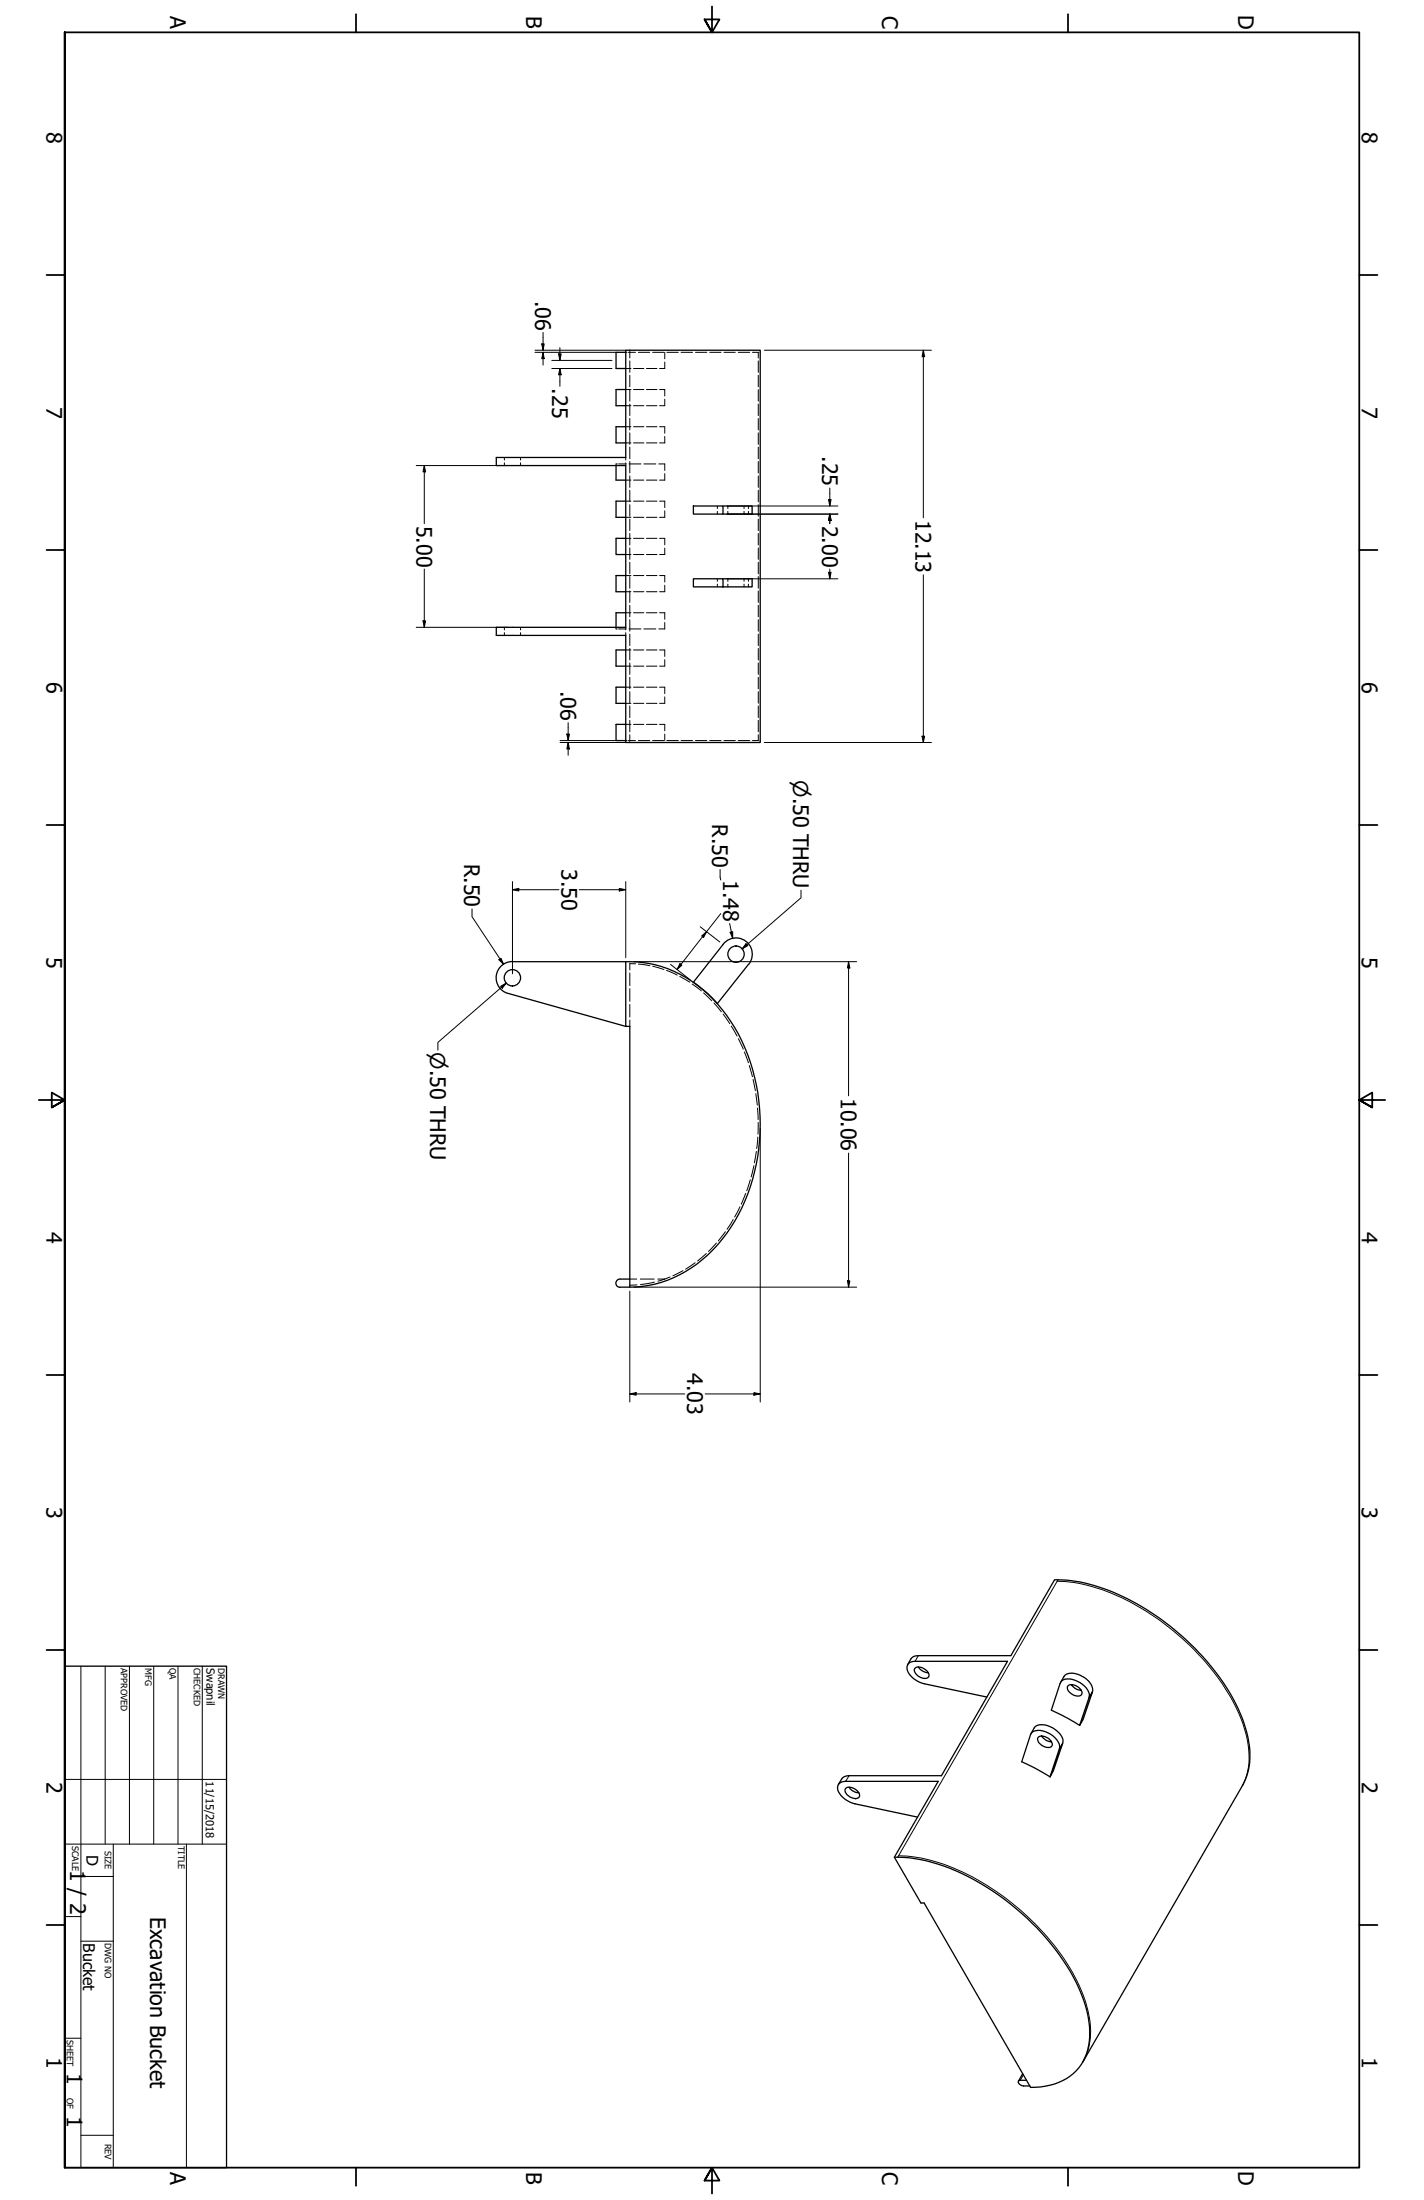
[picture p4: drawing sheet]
<svg xmlns="http://www.w3.org/2000/svg" width="559mm" height="864mm" viewBox="0 0 559 864" stroke-linecap="round" stroke-linejoin="round" font-family="sans-serif">
<!-- layer: Hidden (ANSI) -->
<g fill="none" stroke="#000" stroke-width=".39">
<path d="M245.6 138.3h.5M246.6 138.3h2.8M247.1 137.5v.2M247.1 138v2.5M250.5 138.3h4.5M256.1 138.3h4.4M260.9 138.3v2.5M261.7 138.3h4.5M267.3 138.3h4.5M272.9 138.3h4.5M278.5 138.3h4.5M284.1 138.3h4.4"/>
<path d="M289.7 138.3h4.5M295.3 138.3h2.3v2.2M245.6 144.7h2M245.6 152.9h2M245.6 159.3h2M247.1 141.7v4.5M247.1 147.3v4.5M247.1 153v4.5M247.1 158.6v4.5M248.6 144.7h4.1M248.6 152.9h4.1M248.6 159.3h4.1"/>
<path d="M253.7 144.7h4.1M253.7 152.9h4.1M253.7 159.3h4.1M258.8 152.9h2.1v2.5M260.9 142.1v2.6h-2.1M260.9 156.7v2.6h-2.1M297.6 141.7v4.5M297.6 147.3v4.5M297.6 153v4.5M297.6 158.6v4.5M197.9 179.6v1M204.3 179.6v1"/>
<path d="M245.6 167.5h2M245.6 173.9h2M245.6 179.6v1M247.1 164.3v4.5M247.1 169.9v4.5M247.1 175.5v4.6M248.6 167.5h4.1M248.6 173.9h4.1M253.7 167.5h4.1M253.7 173.9h4.1M258.8 167.5h2.1v2.6M260.9 171.3v2.6h-2.1"/>
<path d="M297.6 164.3v4.5M297.6 169.9v4.5M297.6 175.5v4.6M197.9 181.7v1.1M204.3 181.7v1.1M241.7 182.5v.3M242.3 182.1l-.6 .2M242.8 182.1h2.9M245.6 188.5h2M245.6 196.7h2M245.6 181.7v1.1M246.8 182.1h4.7"/>
<path d="M247.1 181.2v4.5M247.1 186.8v4.5M247.1 192.5v4.5M247.1 198.1v4.5M248.6 188.5h4.1M248.6 196.7h4.1M252.7 182.1h4.7M253.7 188.5h4.1M253.7 196.7h4.1M258.5 182.1h2.4v2.6M258.8 196.7h2.1v2.6M260.9 185.9v2.6h-2.1"/>
<path d="M281.5 198.6v1M285.6 198.6v1M292 198.6v1M293.7 198.6v1M297.6 181.2v4.5M297.6 186.8v4.5M297.6 192.5v4.5M297.6 198.1v4.5M245.6 203.1h2M245.6 211.3h2M245.6 217.7h2M247.1 203.8v4.5"/>
<path d="M247.1 209.4v4.5M247.1 215.1v4.5M248.6 203.1h4.1M248.6 211.3h4.1M248.6 217.7h4.1M253.7 203.1h4.1M253.7 211.3h4.1M253.7 217.7h4.1M258.8 211.3h2.1v2.6M260.9 200.5v2.6h-2.1M260.9 215.1v2.6h-2.1M281.5 200.7v1.1"/>
<path d="M285.6 200.7v1.1M292 200.7v1.1M293.7 200.7v1.1M297.6 203.8v4.5M297.6 209.4v4.5M297.6 215.1v4.5M245.6 225.9h2M245.6 232.3h2M247.1 220.7v4.5M247.1 226.3v4.6M247.1 232v4.5M247.1 237.6v4.5"/>
<path d="M248.6 225.9h4.1M248.6 232.3h4.1M253.7 225.9h4.1M253.7 232.3h4.1M258.8 225.9h2.1v2.6M260.9 229.7v2.6h-2.1M281.5 227.2v1M281.5 229.3v1.1M285.6 227.2v1M285.6 229.3v1.1M292 227.2v1M292 229.3v1.1"/>
<path d="M293.7 227.2v1M293.7 229.3v1.1M297.6 220.7v4.5M297.6 226.3v4.6M297.6 232v4.5M297.6 237.6v4.5M197.9 246.3v1M197.9 248.3v1.1M204.3 246.3v1M204.3 248.3v1.1M241.7 246.3v.1M241.7 246.6v.3h.6"/>
<path d="M242.8 246.9h2.9M245.6 255.1h2M245.6 240.5h2M245.6 246.3v1M245.6 248.3v1.1M246.8 246.9h4.7M247.1 243.3v4.5M247.1 248.9v4.5M247.1 254.6v4.5M248.6 255.1h4.1M248.6 240.5h4.1M252.7 246.9h4.7"/>
<path d="M253.7 255.1h4.1M253.7 240.5h4.1M258.8 240.5h2.1v2.6M258.8 255.1h2.1v2.6M260.9 244.3v2.6h-2.4M260.9 259v2.5h-2.1M297.6 243.3v4.5M297.6 248.9v4.5M297.6 254.6v4.5M245.6 269.7h2M245.6 276.1h2M245.6 261.5h2"/>
<path d="M247.1 260.2v4.5M247.1 265.9v4.5M247.1 271.5v4.5M247.1 277.1v4.6M248.6 269.7h4.1M248.6 276.1h4.1M248.6 261.5h4.1M253.7 269.7h4.1M253.7 276.1h4.1M253.7 261.5h4.1M258.8 269.7h2.1v2.6M260.9 273.6v2.5h-2.1"/>
<path d="M297.6 260.2v4.5M297.6 265.9v4.5M297.6 271.5v4.5M297.6 277.1v4.6M245.6 290.7h.5M245.6 284.4h2M246.6 290.7h.5v.3M247.1 282.8v4.5M247.1 288.4v2.3h2.3M247.1 291.2v.3M248.6 284.4h4.1M250.5 290.7h4.5"/>
<path d="M253.7 284.4h4.1M256.1 290.7h4.4M258.8 284.4h2.1v2.5M260.9 288.2v2.5M261.7 290.7h4.5M267.3 290.7h4.5M272.9 290.7h4.5M278.5 290.7h4.5M284.1 290.7h4.4M289.7 290.7h4.5M297.6 288.4v2.3h-2.3M297.6 282.8v4.5"/>
<path d="M249.4 378.3h-2.3v2.4M250.5 378.5l4.5 .6M256.2 379.3l4.3 1.3M247.1 382v4.9M247.1 388.1v5M247.1 394.3v4.9M261.6 380.9l4.1 1.9M266.8 383.3l3.9 2.3M271.6 386.3l3.6 2.7M276.1 389.8l3.2 3.1M280.2 393.7l2.9 3.5M283.8 398.1l2.6 3.7"/>
<path d="M247.1 400.4v2.5M287 402.8l2.2 3.9M289.8 407.7l1.9 4.2M292.1 412.9l1.6 4.3M294 418.3l1.3 4.4M295.5 423.7l.9 4.5M296.6 429.3l.6 4.5M297.2 435l.3 4.5M295.8 457.6l-1 4.4M296.8 452l-.8 4.4M297.4 446.3l-.5 4.5M297.5 440.6l-.1 4.6"/>
<path d="M287.7 478.7l-2.4 3.8M290.4 473.7l-2.1 4M292.7 468.5l-1.8 4.2M294.4 463.1l-1.3 4.3M268 498.8l-4 2M272.8 495.7l-3.8 2.5M277.2 492.1l-3.5 2.9M281.1 487.9l-3.1 3.3M284.7 483.5l-2.8 3.6M247.1 502.1h2.8M249.9 504.4l-2.8 .1M251.3 502.1h5.4"/>
<path d="M256.8 503.3l-5.5 1M258.1 502.1h2.8M260.9 502.1l-2.7 .8M263 501.3l-2.1 .8"/>
</g>
<!-- layer: Visible (ANSI) -->
<g fill="none" stroke="#000" stroke-width=".51">
<path d="M245.6 138.3h-3.9v6.4h3.9M245.6 152.9h-3.9v6.4h3.9M194.8 179.6h50.8v-42.1h52.7v154h-52.7v-42.1h-50.8v-3.1h50.8v-63.5h-50.8zM245.6 167.5h-3.9v6.4h3.9M241.7 182.8v5.7h3.9M245.6 196.7h-3.9v6.4h3.9M272.1 198.6h11.6v3.2h-11.6zM283.7 198.6h11.4v3.2h-11.4M245.6 211.3h-3.9v6.4h3.9M245.6 225.9h-3.9v6.4h3.9M272.1 227.2h11.6v3.2h-11.6zM283.7 227.2h11.4v3.2h-11.4"/>
<path d="M245.6 255.1h-3.9v6.4h3.9M245.6 240.5h-3.9v5.8M245.6 269.7h-3.9v6.4h3.9M245.6 284.4h-3.9v6.3h3.9M201.1 377.4a6.4 6.4 0 0 0-6.3 5.6 6.4 6.4 0 0 0 4.5 7l46.3 12.9M201.1 377.5h44.5v25.4h1.5v102.4h-3.8M245.6 377.5a47.2 47.2 0 0 1 39.5 21 76.2 76.2 0 0 1 0 85.8 47.7 47.7 0 0 1-38 21M284.2 370.2a6.3 6.3 0 0 1 8.8-.4 6.3 6.3 0 0 1 .7 8.8l-12.2 15.4-3.6-3.7-5.8-4.7zM247.1 502.1h-3.8a1.62 1.62 0 0 0-1.6 1.6 1.62 1.62 0 0 0 1.6 1.6M356.2 653.5a4.6 4.6 0 0 1 2.7-3.4l37.8-.2 17.1-29.8a65.8 65.8 0 0 1 34.1 10.5 98.3 98.3 0 0 1 38.1 40.3 39.5 39.5 0 0 1 4 23.7l-1.2 3.7-1.4 2.9-62.5 108.3M359 654.9a3.9 3.9 0 0 1 5.6 2.5 1.5 1.5 0 0 1-2.3 1.4 4.1 4.1 0 0 1-3.5-3.4zM360.4 654.4l.8 1 1.2 .7 1.8 .6"/>
<path d="M387.3 666.2l-24.5-5.2a8.6 8.6 0 0 1-6.9-6.1 2.58 2.58 0 0 1 3.2-2.8h36.3l-26 44.9h-36.2l-1.5 .3a4.6 4.6 0 0 0-2.8 3.3M416.2 660.3l1.3-2.2a5 5 0 0 1 6.1-.6 6.8 6.8 0 0 1 5.1 6.6M420.4 661.3a1.44 1.44 0 0 0-1.5 .8 1.44 1.44 0 0 0 .4 1.7 3.9 3.9 0 0 0 5.1 1.4 3.4 3.4 0 0 0-3.3-3.8l-.7-.1 1.4 1.4 1.2 .6 1.3 .2M427.4 666.4a5.8 5.8 0 0 0-3.5-5.9 6.7 6.7 0 0 0-7.2-.7l-.7 1-3.4 10.5 4.5 2.2 6.6 3.8M428.7 664.1l-3.7 10.9-1.3 2.3 3.7-10.9zM404.6 680.6l1.2-2.3a4.9 4.9 0 0 1 6.1-.6 7.8 7.8 0 0 1 5.2 6l-.1 .6M408.7 681.5a1.44 1.44 0 0 0-1.5 .8 1.44 1.44 0 0 0 .4 1.7 4 4 0 0 0 5.1 1.4 3.1 3.1 0 0 0-2.6-3.7l-1.4-.2 2 1.8 1.9 .5M415.7 686.6a6.2 6.2 0 0 0-4.5-6.4 5.3 5.3 0 0 0-6.6 .3l-3.7 11.1 4.5 2.1 6.7 3.8M417 684.3l-3.7 10.9-1.2 2.3 3.6-10.9zM331.8 702.1a3.7 3.7 0 0 1 5.1 1.4 1.5 1.5 0 0 1 .2 2 1.5 1.5 0 0 1-2 .4 3.8 3.8 0 0 1-3.5-3.4zM333.2 701.5l1.3 1.4 1.3 .7 1.3 .2M360 713.3l-24.5-5.2a8.9 8.9 0 0 1-6.8-6 2.64 2.64 0 0 1 3.2-2.8h36.3l-17.2 29.7 10.4 18h1.2l41.8 72.4a23 23 0 0 0 19.8-8.9 26.4 26.4 0 0 0 2.3-21.1 73.1 73.1 0 0 0-17.6-30.4 95.5 95.5 0 0 0-45.7-28.6l-6.7-1.2-5.5-.2"/>
<path d="M401.3 814l-1.6 2.9M402.8 816.6h-2.4l-.7 .3a1.73 1.73 0 0 0 1.9 1.9h2.5"/>
<circle cx="288.8" cy="374.6" r="3.2"/>
<circle cx="201.1" cy="383.8" r="3.2"/>
</g>
<!-- layer: Visible Narrow (ANSI) -->
<path d="M414.8 620.7a69.4 69.4 0 0 1 36.6 12.8 95.1 95.1 0 0 1 35 39.7 37.1 37.1 0 0 1 2.9 23.2l-1.9 4.8M415.2 620.1l-62.9 108.9M360.4 649.9l-1.3 2.2M333.2 697l-1.3 2.3M352.6 728.5a69.4 69.4 0 0 1 36.5 12.8 95.1 95.1 0 0 1 35.1 39.7 36.6 36.6 0 0 1 3 23.2l-2 4.7M401.6 814.5l-1.2 2.1" fill="none" stroke="#000" stroke-width=".39"/>
<!-- layer: Border (ANSI) -->
<g fill="none" stroke="#000" stroke-width=".7">
<path d="M25.4 12.7h508v838.2h-508v-838.2v838.2M139.7 5.6v7.1M279.4 2.5v10.2l2.9-5.1h-5.8l2.9 5.1-2.9-5.1M419.1 5.6v7.1M18.3 107.9h7.1M533.4 107.9h7.1M18.3 215.9h7.1M533.4 215.9h7.1M18.3 323.8h7.1M533.4 323.8h7.1M15.2 431.8h10.2l-5.1-2.9v5.8l5.1-2.9-5.1 2.9M543.6 431.8h-10.2l5.1-2.9v5.8l-5.1-2.9 5.1 2.9"/>
<path d="M18.3 539.8h7.1M533.4 539.8h7.1M18.3 647.7h7.1M533.4 647.7h7.1M18.3 755.6h7.1M533.4 755.6h7.1M139.7 850.9v7.1M276.5 856l2.9-5.1-2.9 5.1h5.8l-2.9-5.1v10.2M419.1 850.9v7.1"/>
</g>
<!-- layer: Title (ANSI) -->
<g fill="none" stroke="#000" stroke-width=".39">
<path d="M31.7 654v196.9M41.3 654v69.9M50.8 654v69.9M60.3 654v69.9M69.8 654v69.9M79.4 654v69.9M25.4 698.5h63.5M25.4 723.9h63.5M31.7 736.6h12.7M44.4 723.9v127M73.2 723.9v127M25.4 752.3h6.3"/>
<path d="M31.7 762h12.7M25.4 800.1h6.3M31.7 838.2h12.7"/>
</g>
<path d="M25.4 654h63.5v196.9h-63.5z" fill="none" stroke="#000" stroke-width=".51"/>
<!-- layer: Dimension (ANSI) -->
<g fill="none" stroke="#000" stroke-width=".39">
<path d="M209.9 137.5h35.7M209.9 138.3h31.8M212.6 135h1l-.5 2.5zM213.1 138.3l.5 2.5h-1zM213.1 130.5v7M213.1 138.3v5M219.2 138.9h1l-.5 2.6zM219.7 136.5v5M299.9 137.5h65.6M362.3 137.5l.5 2.5h-1zM362.3 137.5v65.8M216.5 144.7h23.7"/>
<path d="M216.5 141.5h23.7M219.7 144.7l.5 2.4h-1zM219.7 144.7v6.9M163.3 182.8h36.2M166.5 182.8l.5 2.4h-1zM166.5 182.8v22.7M285.3 198.6h43.5M325.1 196.1h1l-.5 2.5zM325.6 191.6v7M285.3 201.8h43.5M325.6 201.8l.5 2.5h-1zM325.6 201.8v3.7"/>
<path d="M166.5 223.4v22.9M285.3 227.2h43.5M325.1 224.7h1l-.5 2.5zM325.6 223.4v3.8M362.3 225.7v65.8M163.3 246.3h36.2M166 243.7h1l-.5 2.6zM219.8 291.5h25.8M219.8 290.7h25.8M222.4 288.2h1.1l-.6 2.5zM222.9 291.5l.6 2.5h-1.1zM222.9 283.7v7"/>
<path d="M222.9 291.5v5M299.9 291.5h65.6M361.8 289h1l-.5 2.5zM185.2 356.8v3.1l12.4 18.6M201.1 349.2l2.5-.5v1.1zM201.1 349.2h18.2M201.1 346.1v36.2M227.3 349.2h18.3M243 348.7l2.6 .5-2.6 .6zM245.6 346.1v29.8M282.6 341.3l.2 4.1M282.8 358.6l-17.1 22"/>
<path d="M195.8 376.7l.8-.5 1 2.3zM248.7 377.5h87.5M263.1 378.6l7.7 6M266.8 378.3l.8 .6-1.9 1.7zM274.8 363.8l7.6 6M275.3 367.4l2-1.7-1.2 2.3zM286.3 362.5l1.2 5.8M286.5 366l1-.2v2.5zM333 377.5l.5 2.5h-1zM333 377.5v52.6M298.3 443v107.4M333 452.6v52.7"/>
<path d="M247.1 506.9v43.5M248.7 505.3h87.5M332.5 502.8h1l-.5 2.5zM247.1 547.2l2.5-.5v1zM247.1 547.2h21.6M276.7 547.2h21.6M295.8 546.7l2.5 .5-2.5 .5z"/>
</g>
<g fill="#000">
<path d="M212.6 135h1l-.5 2.5z" fill-rule="evenodd"/>
<path d="M219.2 138.9h1l-.5 2.6z" fill-rule="evenodd"/>
<path d="M213.1 138.3l.5 2.5h-1z" fill-rule="evenodd"/>
<path d="M219.7 144.7l.5 2.4h-1z" fill-rule="evenodd"/>
<path d="M362.3 137.5l.5 2.5h-1z" fill-rule="evenodd"/>
<path d="M166.5 182.8l.5 2.4h-1z" fill-rule="evenodd"/>
<path d="M325.1 196.1h1l-.5 2.5z" fill-rule="evenodd"/>
<path d="M325.6 201.8l.5 2.5h-1z" fill-rule="evenodd"/>
<path d="M325.6 201.8l.5 2.5h-1z" fill-rule="evenodd"/>
<path d="M325.1 224.7h1l-.5 2.5z" fill-rule="evenodd"/>
<path d="M166 243.7h1l-.5 2.6z" fill-rule="evenodd"/>
<path d="M222.4 288.2h1.1l-.6 2.5z" fill-rule="evenodd"/>
<path d="M222.9 291.5l.6 2.5h-1.1z" fill-rule="evenodd"/>
<path d="M361.8 289h1l-.5 2.5z" fill-rule="evenodd"/>
<path d="M201.1 349.2l2.5-.5v1.1z" fill-rule="evenodd"/>
<path d="M243 348.7l2.6 .5-2.6 .6z" fill-rule="evenodd"/>
<path d="M195.8 376.7l.8-.5 1 2.3z" fill-rule="evenodd"/>
<path d="M266.8 378.3l.8 .6-1.9 1.7z" fill-rule="evenodd"/>
<path d="M275.3 367.4l2-1.7-1.2 2.3z" fill-rule="evenodd"/>
<path d="M286.5 366l1-.2v2.5z" fill-rule="evenodd"/>
<path d="M333 377.5l.5 2.5h-1z" fill-rule="evenodd"/>
<path d="M332.5 502.8h1l-.5 2.5z" fill-rule="evenodd"/>
<path d="M247.1 547.2l2.5-.5v1z" fill-rule="evenodd"/>
<path d="M295.8 546.7l2.5 .5-2.5 .5z" fill-rule="evenodd"/>
</g>
<!-- layer: Symbol (ANSI) -->
<path d="M314.3 349.4v3l-23.1 20.1M292.7 370.5l.7 .7-2.2 1.3zM196.5 387.2l2.2-1.3-1.6 2zM198.7 385.9l-26.9 23.3v3" fill="none" stroke="#000" stroke-width=".39"/>
<g fill="#000">
<path d="M292.7 370.5l.7 .7-2.2 1.3z" fill-rule="evenodd"/>
<path d="M196.5 387.2l2.2-1.3-1.6 2z" fill-rule="evenodd"/>
</g>
<g font-size="8.4">
<text x="485.9" y="5.8" transform="rotate(90 485.9 5.8)">D</text>
<text x="66.8" y="6.1" transform="rotate(90 66.8 6.1)">A</text>
<text x="206.5" y="6.2" transform="rotate(90 206.5 6.2)">B</text>
<text x="346.2" y="6.1" transform="rotate(90 346.2 6.1)">C</text>
<text x="18.3" y="51.7" transform="rotate(90 18.3 51.7)">8</text>
<text x="534.4" y="51.7" transform="rotate(90 534.4 51.7)">8</text>
<text x="210.1" y="118" transform="rotate(90 210.1 118)">.06</text>
<text x="216.7" y="152.5" transform="rotate(90 216.7 152.5)">.25</text>
<text x="18.3" y="159.6" transform="rotate(90 18.3 159.6)">7</text>
<text x="534.4" y="159.6" transform="rotate(90 534.4 159.6)">7</text>
<text x="322.6" y="179.1" transform="rotate(90 322.6 179.1)">.25</text>
<text x="163.4" y="206.4" transform="rotate(90 163.4 206.4)">5.00</text>
<text x="322.6" y="206.4" transform="rotate(90 322.6 206.4)">2.00</text>
<text x="359.3" y="204.1" transform="rotate(90 359.3 204.1)">12.13</text>
<text x="18.3" y="267.6" transform="rotate(90 18.3 267.6)">6</text>
<text x="534.4" y="267.6" transform="rotate(90 534.4 267.6)">6</text>
<text x="219.9" y="271.2" transform="rotate(90 219.9 271.2)">.06</text>
<text x="279.5" y="323.6" transform="rotate(90 279.5 323.6)">R.50</text>
<text x="182.2" y="339.2" transform="rotate(90 182.2 339.2)">R.50</text>
<text x="220.3" y="341.1" transform="rotate(90 220.3 341.1)">3.50</text>
<text x="283.7" y="345.4" transform="rotate(90 283.7 345.4)">1.48</text>
<text x="18.3" y="375.5" transform="rotate(90 18.3 375.5)">5</text>
<text x="534.4" y="375.5" transform="rotate(90 534.4 375.5)">5</text>
<text x="329.9" y="431" transform="rotate(90 329.9 431)">10.06</text>
<text x="18.3" y="483.5" transform="rotate(90 18.3 483.5)">4</text>
<text x="534.4" y="483.5" transform="rotate(90 534.4 483.5)">4</text>
<text x="269.7" y="539.1" transform="rotate(90 269.7 539.1)">4.03</text>
<text x="18.3" y="591.4" transform="rotate(90 18.3 591.4)">3</text>
<text x="534.4" y="591.4" transform="rotate(90 534.4 591.4)">3</text>
<text x="18.3" y="699.4" transform="rotate(90 18.3 699.4)">2</text>
<text x="534.4" y="699.4" transform="rotate(90 534.4 699.4)">2</text>
<text x="27.5" y="734" transform="rotate(90 27.5 734)">1 / 2</text>
<text x="58.9" y="752.5" transform="rotate(90 58.9 752.5)">Excavation Bucket</text>
<text x="18.3" y="807.3" transform="rotate(90 18.3 807.3)">1</text>
<text x="534.4" y="807.3" transform="rotate(90 534.4 807.3)">1</text>
<text x="26.2" y="813.8" transform="rotate(90 26.2 813.8)">1</text>
<text x="26.2" y="830.5" transform="rotate(90 26.2 830.5)">1</text>
<text x="66.8" y="852.4" transform="rotate(90 66.8 852.4)">A</text>
<text x="206.5" y="852.5" transform="rotate(90 206.5 852.5)">B</text>
<text x="346.2" y="852.4" transform="rotate(90 346.2 852.4)">C</text>
<text x="485.9" y="852.1" transform="rotate(90 485.9 852.1)">D</text>
</g>
<g font-size="8">
<text x="311.3" y="306.3" transform="rotate(90 311.3 306.3)">⌀.50 THRU</text>
<text x="168.8" y="413" transform="rotate(90 168.8 413)">⌀.50 THRU</text>
</g>
<g font-size="6.3">
<text x="33.9" y="728.1" transform="rotate(90 33.9 728.1)">D</text>
<text x="32.6" y="762.8" transform="rotate(90 32.6 762.8)">Bucket</text>
</g>
<g font-size="4.4">
<text x="81" y="654.8" transform="rotate(90 81 654.8)">Swapnil</text>
<text x="80.8" y="699.3" transform="rotate(90 80.8 699.3)">11/15/2018</text>
</g>
<g font-size="3.5">
<text x="47.4" y="654.8" transform="rotate(90 47.4 654.8)">APPROVED</text>
<text x="57" y="654.8" transform="rotate(90 57 654.8)">MFG</text>
<text x="66.5" y="654.8" transform="rotate(90 66.5 654.8)">QA</text>
<text x="76" y="654.8" transform="rotate(90 76 654.8)">CHECKED</text>
<text x="85.6" y="654.8" transform="rotate(90 85.6 654.8)">DRAWN</text>
<text x="28.4" y="724.7" transform="rotate(90 28.4 724.7)">SCALE</text>
<text x="69.8" y="724.7" transform="rotate(90 69.8 724.7)">TITLE</text>
<text x="41.1" y="726.7" transform="rotate(90 41.1 726.7)">SIZE</text>
<text x="41.1" y="762.8" transform="rotate(90 41.1 762.8)">DWG NO</text>
<text x="26.2" y="800.9" transform="rotate(90 26.2 800.9)">SHEET</text>
<text x="26.2" y="823.5" transform="rotate(90 26.2 823.5)">OF</text>
<text x="41.1" y="841.4" transform="rotate(90 41.1 841.4)">REV</text>
</g>
</svg>
